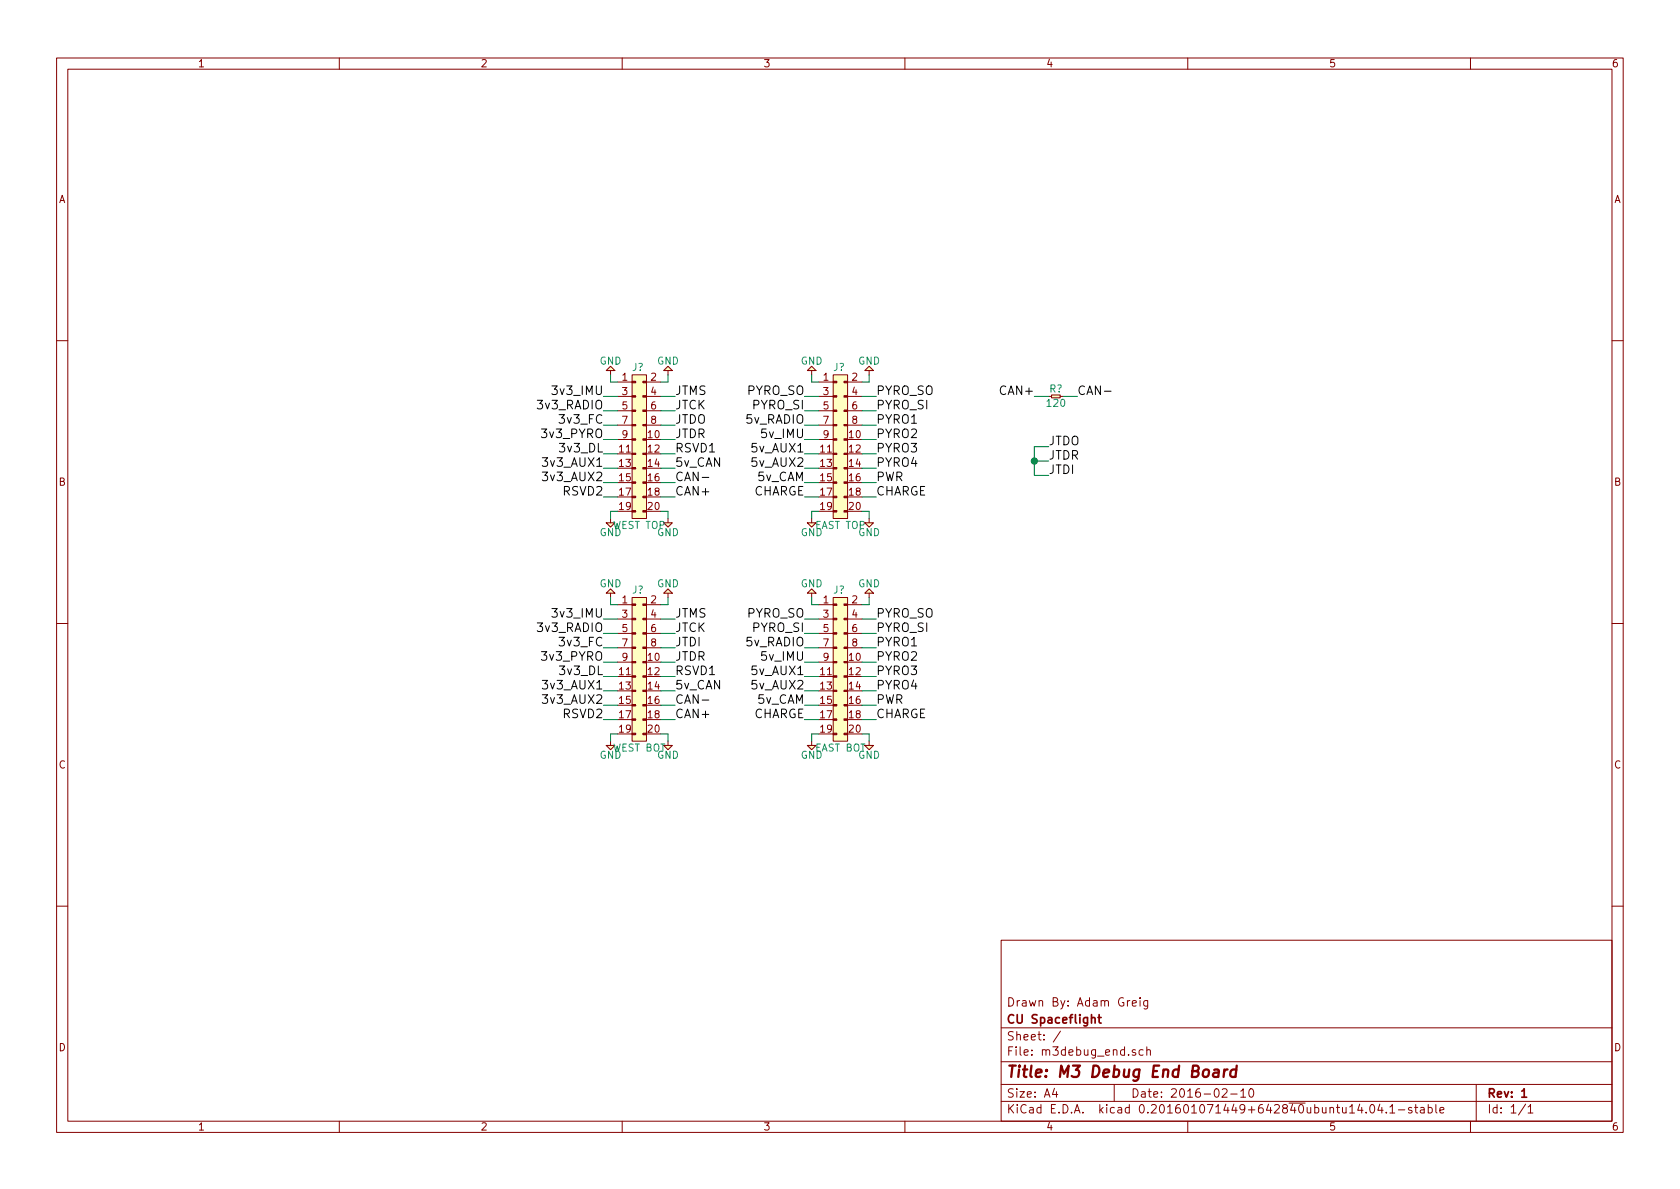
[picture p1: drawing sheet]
<svg xmlns="http://www.w3.org/2000/svg" width="297mm" height="210mm" viewBox="0 0 297 210" stroke-linecap="round" stroke-linejoin="round" font-family="sans-serif">
<g fill="none" stroke="#840000" stroke-width=".18">
<path d="M10 10.3h277v189.9h-277zM12 12.2h273v186.1h-273zM60 10.3v1.9M110 10.3v1.9M160 10.3v1.9M210 10.3v1.9M260 10.3v1.9M10 60.2h2M107.2 65.5l.7-.7 .8 .7zM107.9 65.5v.8M109.2 67.6h2.6M109.2 70.1h2.6"/>
<path d="M109.2 72.6h2.6M109.2 75.2h2.6M109.2 77.7h2.6M111.8 66.3h2.5v25.4h-2.5zM114.3 67.6h2.5M114.3 70.1h2.5M114.3 72.6h2.5M114.3 75.2h2.5M117.3 65.5l.8-.7 .8 .7zM118.1 65.5v.8M142.7 65.5l.8-.7 .8 .7zM143.5 65.5v.8"/>
<path d="M144.8 67.6h2.5M144.8 70.1h2.5M144.8 72.6h2.5M144.8 75.2h2.5M144.8 77.7h2.5M147.3 66.3h2.6v25.4h-2.6zM149.9 67.6h2.5M149.9 70.1h2.5M149.9 72.6h2.5M149.9 75.2h2.5M152.9 65.5l.8-.7 .7 .7zM153.7 65.5v.8"/>
<path d="M185.9 69.8h1.6v.6h-1.6zM285 60.2h2M107.2 92.5h1.5l-.8 .7zM117.3 92.5h1.6l-.8 .7zM142.7 92.5h1.6l-.8 .7zM143.5 91.7v.8M152.9 92.5h1.5l-.7 .7zM153.7 91.7v.8M10 110.3h2M107.2 104.9l.7-.8 .8 .8zM107.9 104.9v.8M109.2 106.9h2.6"/>
<path d="M109.2 109.5h2.6M109.2 112h2.6M109.2 114.5h2.6M109.2 117.1h2.6M111.8 105.7h2.5v25.4h-2.5zM114.3 106.9h2.5M114.3 109.5h2.5M114.3 112h2.5M114.3 114.5h2.5M118.1 104.1l.8 .8h-1.6zM118.1 104.9v.8M142.7 104.9l.8-.8 .8 .8z"/>
<path d="M143.5 104.9v.8M144.8 106.9h2.5M144.8 109.5h2.5M144.8 112h2.5M144.8 114.5h2.5M144.8 117.1h2.5M147.3 105.7h2.6v25.4h-2.6zM149.9 106.9h2.5M149.9 109.5h2.5M149.9 112h2.5M149.9 114.5h2.5M152.9 104.9l.8-.8 .7 .8z"/>
<path d="M153.7 104.9v.8M285 110.3h2M107.2 131.8h1.5l-.8 .8zM117.3 131.8h1.6l-.8 .8zM142.7 131.8h1.6l-.8 .8zM143.5 131.1v.7M152.9 131.8h1.5l-.7 .8zM153.7 131.1v.7M10 160.2h2M177 166.3h108v32h-108zM200.2 177.4l.7-.1v-.3l-.5-.1-.2 .2 .1 .7h.6M201.6 176.4v.2"/>
<path d="M201.6 176.9v1M202.9 176.9v1.4l-.3 .1h-.3M202.9 177l-.4-.1-.3 .3 .1 .6 .2 .1 .4-.1M285 160.2h2M60 198.3v1.9M110 198.3v1.9M160 198.3v1.9M177 194.8h108M177 191.8h108M177 187.8h108M177 181.8h108M186.4 192.5l-.3 1h.9"/>
<path d="M186.8 193v1M187.5 182.3l-1.3 2M197 191.8v3M200.8 185.7a.37 .37 0 0 0-.6 .1l.1 .2 .5 .2v.1l-.2 .3-.4-.1M202.1 185.7l-.4-.1-.3 .3 .1 .6 .2 .1 .4-.1M202.8 185.7l.2-.1 .4 .1v.9M202.8 185.1v1.5M210 198.3v1.9M216.1 192.7l.2-.2h.4l.3 .5-1 1h1M217.6 193.5h1.1M219.4 193l.4-.5v1.5M219.4 194h.8"/>
<path d="M221 192.7l.2-.2a.81 .81 0 0 1 .5 .6 .81 .81 0 0 1-.2 .8l-.2 .1a.79 .79 0 0 1-.3-1.3zM241.6 196.7v.1M242.3 195.5l.2-.2a.81 .81 0 0 1 .6 .6 .81 .81 0 0 1-.3 .8l-.1 .1a.79 .79 0 0 1-.4-1.3zM244 195.2l-.4 1.1h1M244.3 195.8v1M245.1 196.7v.1M245.7 195.8l.5-.5v1.5M245.7 196.8h.9M247.2 196.3h1.2M249.6 195.9a.37 .37 0 0 0-.6 .1l.1 .3 .5 .1 .1 .1-.2 .3-.5-.1M250.1 195.8h.6M250.3 195.3v1.3l.4 .2"/>
<path d="M251.2 195.9h.6v.9M251.8 196.2l-.5 .1-.2 .2 .2 .3 .5-.1M252.5 195.9l.5-.1 .2 .3-.1 .6h-.6M252.5 195.3v1.5M253.9 195.3v1.3l.2 .2M254.6 196.3l.7-.1-.1-.3-.4-.1-.2 .2 .1 .7h.5M260 198.3v1.9M261 191.8v6.5M269.7 195.2l-1.2 2M270.2 195.8l.4-.5v1.5M270.2 196.8h.8"/>
</g>
<path d="M194.1 179.9h.6M194.3 179.4v1.3l.4 .2M193 180.1l.2-.2 .4 .1v.9M269.1 194h.8" fill="none" stroke="#840000" stroke-width=".3"/>
<path d="M214.7 189.2h.7v1.2M215.5 189.6l-.7 .1a.4 .4 0 0 0-.3 .3 .4 .4 0 0 0 .2 .4l.7-.1M216.5 189.1l-.2 1.3M217 189.1a.54 .54 0 0 0-.6 .4M218.6 189.2a.7 .7 0 0 0-1 .3v.8l.3 .1 .5-.1M218.7 188.4l-.3 2" fill="none" stroke="#840000" stroke-width=".41"/>
<g fill="#ffffc2" stroke="#ffffc2" stroke-width=".18">
<path d="M147.3 66.3h2.6v25.4h-2.6z"/>
<path d="M117.3 92.5h1.6l-.8 .7z"/>
<path d="M107.2 92.5h1.5l-.8 .7z"/>
<path d="M107.2 65.5l.7-.7 .8 .7z"/>
<path d="M117.3 65.5l.8-.7 .8 .7z"/>
<path d="M142.7 92.5h1.6l-.8 .7z"/>
<path d="M152.9 92.5h1.5l-.7 .7z"/>
<path d="M142.7 65.5l.8-.7 .8 .7z"/>
<path d="M152.9 65.5l.8-.7 .7 .7z"/>
<path d="M111.8 66.3h2.5v25.4h-2.5z"/>
<path d="M117.3 131.8h1.6l-.8 .8z"/>
<path d="M107.2 131.8h1.5l-.8 .8z"/>
<path d="M107.2 104.9l.7-.8 .8 .8z"/>
<path d="M118.1 104.1l.8 .8h-1.6z"/>
<path d="M147.3 105.7h2.6v25.4h-2.6z"/>
<path d="M142.7 131.8h1.6l-.8 .8z"/>
<path d="M152.9 131.8h1.5l-.7 .8z"/>
<path d="M142.7 104.9l.8-.8 .8 .8z"/>
<path d="M152.9 104.9l.8-.8 .7 .8z"/>
<path d="M111.8 105.7h2.5v25.4h-2.5z"/>
<path d="M185.9 69.8h1.6v.6h-1.6z"/>
</g>
<g fill="#840000" stroke="#840000" stroke-width=".18">
<path d="M147.3 90.3h.7v.2h-.7z"/>
<path d="M147.3 87.8h.7v.2h-.7z"/>
<path d="M147.3 85.2h.7v.3h-.7z"/>
<path d="M147.3 82.7h.7v.2h-.7z"/>
<path d="M147.3 80.1h.7v.3h-.7z"/>
<path d="M147.3 77.6h.7v.2h-.7z"/>
<path d="M147.3 75.1h.7v.2h-.7z"/>
<path d="M147.3 72.5h.7v.3h-.7z"/>
<path d="M147.3 70h.7v.2h-.7z"/>
<path d="M147.3 67.4h.7v.3h-.7z"/>
<path d="M149.2 90.3h.7v.2h-.7z"/>
<path d="M149.2 87.8h.7v.2h-.7z"/>
<path d="M149.2 85.2h.7v.3h-.7z"/>
<path d="M149.2 82.7h.7v.2h-.7z"/>
<path d="M149.2 80.1h.7v.3h-.7z"/>
<path d="M149.2 77.6h.7v.2h-.7z"/>
<path d="M149.2 75.1h.7v.2h-.7z"/>
<path d="M149.2 72.5h.7v.3h-.7z"/>
<path d="M149.2 70h.7v.2h-.7z"/>
<path d="M149.2 67.4h.7v.3h-.7z"/>
<path d="M111.8 90.3h.6v.2h-.6z"/>
<path d="M111.8 87.8h.6v.2h-.6z"/>
<path d="M111.8 85.2h.6v.3h-.6z"/>
<path d="M111.8 82.7h.6v.2h-.6z"/>
<path d="M111.8 80.1h.6v.3h-.6z"/>
<path d="M111.8 77.6h.6v.2h-.6z"/>
<path d="M111.8 75.1h.6v.2h-.6z"/>
<path d="M111.8 72.5h.6v.3h-.6z"/>
<path d="M111.8 70h.6v.2h-.6z"/>
<path d="M111.8 67.4h.6v.3h-.6z"/>
<path d="M113.7 90.3h.6v.2h-.6z"/>
<path d="M113.7 87.8h.6v.2h-.6z"/>
<path d="M113.7 85.2h.6v.3h-.6z"/>
<path d="M113.7 82.7h.6v.2h-.6z"/>
<path d="M113.7 80.1h.6v.3h-.6z"/>
<path d="M113.7 77.6h.6v.2h-.6z"/>
<path d="M113.7 75.1h.6v.2h-.6z"/>
<path d="M113.7 72.5h.6v.3h-.6z"/>
<path d="M113.7 70h.6v.2h-.6z"/>
<path d="M113.7 67.4h.6v.3h-.6z"/>
<path d="M147.3 129.7h.7v.2h-.7z"/>
<path d="M147.3 127.1h.7v.3h-.7z"/>
<path d="M147.3 124.6h.7v.2h-.7z"/>
<path d="M147.3 122h.7v.3h-.7z"/>
<path d="M147.3 119.5h.7v.3h-.7z"/>
<path d="M147.3 117h.7v.2h-.7z"/>
<path d="M147.3 114.4h.7v.3h-.7z"/>
<path d="M147.3 111.9h.7v.2h-.7z"/>
<path d="M147.3 109.3h.7v.3h-.7z"/>
<path d="M147.3 106.8h.7v.3h-.7z"/>
<path d="M149.2 129.7h.7v.2h-.7z"/>
<path d="M149.2 127.1h.7v.3h-.7z"/>
<path d="M149.2 124.6h.7v.2h-.7z"/>
<path d="M149.2 122h.7v.3h-.7z"/>
<path d="M149.2 119.5h.7v.3h-.7z"/>
<path d="M149.2 117h.7v.2h-.7z"/>
<path d="M149.2 114.4h.7v.3h-.7z"/>
<path d="M149.2 111.9h.7v.2h-.7z"/>
<path d="M149.2 109.3h.7v.3h-.7z"/>
<path d="M149.2 106.8h.7v.3h-.7z"/>
<path d="M111.8 129.7h.6v.2h-.6z"/>
<path d="M111.8 127.1h.6v.3h-.6z"/>
<path d="M111.8 124.6h.6v.2h-.6z"/>
<path d="M111.8 122h.6v.3h-.6z"/>
<path d="M111.8 119.5h.6v.3h-.6z"/>
<path d="M111.8 117h.6v.2h-.6z"/>
<path d="M111.8 114.4h.6v.3h-.6z"/>
<path d="M111.8 111.9h.6v.2h-.6z"/>
<path d="M111.8 109.3h.6v.3h-.6z"/>
<path d="M111.8 106.8h.6v.3h-.6z"/>
<path d="M113.7 129.7h.6v.2h-.6z"/>
<path d="M113.7 127.1h.6v.3h-.6z"/>
<path d="M113.7 124.6h.6v.2h-.6z"/>
<path d="M113.7 122h.6v.3h-.6z"/>
<path d="M113.7 119.5h.6v.3h-.6z"/>
<path d="M113.7 117h.6v.2h-.6z"/>
<path d="M113.7 114.4h.6v.3h-.6z"/>
<path d="M113.7 111.9h.6v.2h-.6z"/>
<path d="M113.7 109.3h.6v.3h-.6z"/>
<path d="M113.7 106.8h.6v.3h-.6z"/>
</g>
<path d="M195.3 69.2h1.1M124.2 84.4h1.1M124.2 123.8h1.1" fill="none" stroke="#000" stroke-width=".18"/>
<g fill="none" stroke="#008400" stroke-width=".18">
<path d="M106.7 70.1h2.5M106.7 72.6h2.5M106.7 75.2h2.5M106.7 77.7h2.5M107.9 66.3v1.3h1.3M116.8 70.1h2.6M116.8 72.6h2.6M116.8 75.2h2.6M116.8 77.7h2.6M118.1 66.3v1.3h-1.3M142.2 70.1h2.6M142.2 72.6h2.6"/>
<path d="M142.2 75.2h2.6M142.2 77.7h2.6M143.5 66.3v1.3h1.3M152.4 70.1h2.5M152.4 72.6h2.5M152.4 75.2h2.5M152.4 77.7h2.5M153.7 66.3v1.3h-1.3M182.9 70.1h2.5M185.4 79h-2.5v5.1h2.5M188 70.1h2.5M106.7 87.9h2.5"/>
<path d="M106.7 85.3h2.5M106.7 82.8h2.5M106.7 80.3h2.5M109.2 90.4h-1.3v1.3M116.8 90.4h1.3v1.3M116.8 87.9h2.6M116.8 85.3h2.6M116.8 82.8h2.6M116.8 80.3h2.6M142.2 87.9h2.6M142.2 85.3h2.6M142.2 82.8h2.6"/>
<path d="M142.2 80.3h2.6M144.8 90.4h-1.3v1.3M152.4 90.4h1.3v1.3M152.4 87.9h2.5M152.4 85.3h2.5M152.4 82.8h2.5M152.4 80.3h2.5M182.9 81.5h2.5M106.7 109.5h2.5M106.7 112h2.5M106.7 114.5h2.5M106.7 117.1h2.5"/>
<path d="M106.7 119.6h2.5M107.9 105.7v1.2h1.3M116.8 109.5h2.6M116.8 112h2.6M116.8 114.5h2.6M116.8 117.1h2.6M116.8 119.6h2.6M118.1 105.7v1.2h-1.3M142.2 109.5h2.6M142.2 112h2.6M142.2 114.5h2.6M142.2 117.1h2.6"/>
<path d="M142.2 119.6h2.6M143.5 105.7v1.2h1.3M152.4 109.5h2.5M152.4 112h2.5M152.4 114.5h2.5M152.4 117.1h2.5M152.4 119.6h2.5M153.7 105.7v1.2h-1.3M106.7 127.2h2.5M106.7 124.7h2.5M106.7 122.2h2.5M109.2 129.8h-1.3v1.3"/>
<path d="M116.8 129.8h1.3v1.3M116.8 127.2h2.6M116.8 124.7h2.6M116.8 122.2h2.6M142.2 127.2h2.6M142.2 124.7h2.6M142.2 122.2h2.6M144.8 129.8h-1.3v1.3M152.4 129.8h1.3v1.3M152.4 127.2h2.5M152.4 124.7h2.5M152.4 122.2h2.5"/>
</g>
<circle cx="182.9" cy="81.5" r=".51" fill="#008400" stroke="#008400" stroke-width=".25"/>
<text font-size="2.8" fill="#840000" x="178" y="190.5">Title: M3 Debug End Board</text>
<g font-size="2.1">
<text x="98.1" y="69.8">3v3_IMU</text>
<text x="119.4" y="69.8">JTMS</text>
<text x="132" y="69.8">PYRO_SO</text>
<text x="154.9" y="69.8">PYRO_SO</text>
<text x="177" y="69.8">CAN+</text>
<text x="190.5" y="69.8">CAN-</text>
<text x="95.1" y="72.4">3v3_RADIO</text>
<text x="95.9" y="77.5">3v3_PYRO</text>
<text x="99.1" y="74.9">3v3_FC</text>
<text x="119.4" y="72.4">JTCK</text>
<text x="119.4" y="74.9">JTDO</text>
<text x="119.4" y="77.5">JTDR</text>
<text x="131.9" y="74.9">5v_RADIO</text>
<text x="133" y="72.4">PYRO_SI</text>
<text x="134.8" y="77.5">5v_IMU</text>
<text x="154.9" y="72.4">PYRO_SI</text>
<text x="154.9" y="77.5">PYRO2</text>
<text x="154.9" y="74.9">PYRO1</text>
<text x="96.3" y="82.5">3v3_AUX1</text>
<text x="99.1" y="80">3v3_DL</text>
<text x="119.4" y="82.5">5v_CAN</text>
<text x="119.4" y="80">RSVD1</text>
<text x="133" y="80">5v_AUX1</text>
<text x="133" y="82.5">5v_AUX2</text>
<text x="154.9" y="82.5">PYRO4</text>
<text x="154.9" y="80">PYRO3</text>
<text x="185.4" y="78.7">JTDO</text>
<text x="185.4" y="81.3">JTDR</text>
<text x="185.4" y="83.8">JTDI</text>
<text x="96.3" y="85.1">3v3_AUX2</text>
<text x="99.6" y="87.6">RSVD2</text>
<text x="119.4" y="85.1">CAN-</text>
<text x="119.4" y="87.6">CAN+</text>
<text x="133" y="87.6">CHARGE</text>
<text x="133.9" y="85.1">5v_CAM</text>
<text x="154.9" y="87.6">CHARGE</text>
<text x="154.9" y="85.1">PWR</text>
<text x="95.1" y="111.8">3v3_RADIO</text>
<text x="98.1" y="109.2">3v3_IMU</text>
<text x="119.4" y="109.2">JTMS</text>
<text x="119.4" y="111.8">JTCK</text>
<text x="132" y="109.2">PYRO_SO</text>
<text x="133" y="111.8">PYRO_SI</text>
<text x="154.9" y="109.2">PYRO_SO</text>
<text x="154.9" y="111.8">PYRO_SI</text>
<text x="95.9" y="116.8">3v3_PYRO</text>
<text x="99.1" y="114.3">3v3_FC</text>
<text x="99.1" y="119.4">3v3_DL</text>
<text x="119.4" y="116.8">JTDR</text>
<text x="119.4" y="119.4">RSVD1</text>
<text x="119.4" y="114.3">JTDI</text>
<text x="131.9" y="114.3">5v_RADIO</text>
<text x="133" y="119.4">5v_AUX1</text>
<text x="134.8" y="116.8">5v_IMU</text>
<text x="154.9" y="119.4">PYRO3</text>
<text x="154.9" y="116.8">PYRO2</text>
<text x="154.9" y="114.3">PYRO1</text>
<text x="96.3" y="121.9">3v3_AUX1</text>
<text x="96.3" y="124.5">3v3_AUX2</text>
<text x="119.4" y="121.9">5v_CAN</text>
<text x="119.4" y="124.5">CAN-</text>
<text x="133" y="121.9">5v_AUX2</text>
<text x="133.9" y="124.5">5v_CAM</text>
<text x="154.9" y="124.5">PWR</text>
<text x="154.9" y="121.9">PYRO4</text>
<text x="99.6" y="127">RSVD2</text>
<text x="119.4" y="127">CAN+</text>
<text x="133" y="127">CHARGE</text>
<text x="154.9" y="127">CHARGE</text>
</g>
<g font-size="2.1" fill="#840000">
<text x="178" y="178">Drawn By: Adam Greig</text>
<text x="178" y="184">Sheet: /</text>
<text x="178" y="181">CU Spaceflight</text>
<text x="178" y="186.7">File: m3debug_end.sch</text>
<text x="178" y="196.9">KiCad E.D.A. kicad 0.201601071449+642840ubuntu14.04.1-stable</text>
<text x="178" y="194.1">Size: A4</text>
<text x="200" y="194.1">Date: 2016-02-10</text>
<text x="263" y="194.1">Rev: 1</text>
<text x="263" y="196.9">Id: 1/1</text>
</g>
<g font-size="1.8" fill="#840000">
<text x="35" y="11.9">1</text>
<text x="85" y="11.9">2</text>
<text x="135" y="11.9">3</text>
<text x="185" y="11.9">4</text>
<text x="235" y="11.9">5</text>
<text x="285" y="11.9">6</text>
<text x="10.4" y="35.9">A</text>
<text x="285.4" y="35.9">A</text>
<text x="110" y="67.3">1</text>
<text x="110" y="69.8">3</text>
<text x="115.1" y="67.3">2</text>
<text x="115.1" y="69.8">4</text>
<text x="145.6" y="67.3">1</text>
<text x="145.6" y="69.8">3</text>
<text x="150.6" y="67.3">2</text>
<text x="150.6" y="69.8">4</text>
<text x="110" y="72.4">5</text>
<text x="110" y="74.9">7</text>
<text x="110" y="77.5">9</text>
<text x="114.6" y="77.5">10</text>
<text x="115.1" y="72.4">6</text>
<text x="115.1" y="74.9">8</text>
<text x="145.6" y="72.4">5</text>
<text x="145.6" y="74.9">7</text>
<text x="145.6" y="77.5">9</text>
<text x="150.2" y="77.5">10</text>
<text x="150.6" y="72.4">6</text>
<text x="150.6" y="74.9">8</text>
<text x="109.5" y="80">11</text>
<text x="109.5" y="82.5">13</text>
<text x="114.6" y="80">12</text>
<text x="114.6" y="82.5">14</text>
<text x="145.1" y="80">11</text>
<text x="145.1" y="82.5">13</text>
<text x="150.2" y="80">12</text>
<text x="150.2" y="82.5">14</text>
<text x="10.4" y="85.9">B</text>
<text x="109.5" y="85.1">15</text>
<text x="109.5" y="87.6">17</text>
<text x="114.6" y="85.1">16</text>
<text x="114.6" y="87.6">18</text>
<text x="145.1" y="85.1">15</text>
<text x="145.1" y="87.6">17</text>
<text x="150.2" y="85.1">16</text>
<text x="150.2" y="87.6">18</text>
<text x="285.4" y="85.9">B</text>
<text x="109.5" y="90.2">19</text>
<text x="114.6" y="90.2">20</text>
<text x="145.1" y="90.2">19</text>
<text x="150.2" y="90.2">20</text>
<text x="110" y="106.7">1</text>
<text x="115.1" y="106.7">2</text>
<text x="145.6" y="106.7">1</text>
<text x="150.6" y="106.7">2</text>
<text x="110" y="109.2">3</text>
<text x="110" y="111.8">5</text>
<text x="115.1" y="109.2">4</text>
<text x="115.1" y="111.8">6</text>
<text x="145.6" y="109.2">3</text>
<text x="145.6" y="111.8">5</text>
<text x="150.6" y="109.2">4</text>
<text x="150.6" y="111.8">6</text>
<text x="109.5" y="119.4">11</text>
<text x="110" y="114.3">7</text>
<text x="110" y="116.8">9</text>
<text x="114.6" y="116.8">10</text>
<text x="114.6" y="119.4">12</text>
<text x="115.1" y="114.3">8</text>
<text x="145.1" y="119.4">11</text>
<text x="145.6" y="114.3">7</text>
<text x="145.6" y="116.8">9</text>
<text x="150.2" y="116.8">10</text>
<text x="150.2" y="119.4">12</text>
<text x="150.6" y="114.3">8</text>
<text x="109.5" y="121.9">13</text>
<text x="109.5" y="124.5">15</text>
<text x="114.6" y="121.9">14</text>
<text x="114.6" y="124.5">16</text>
<text x="145.1" y="121.9">13</text>
<text x="145.1" y="124.5">15</text>
<text x="150.2" y="121.9">14</text>
<text x="150.2" y="124.5">16</text>
<text x="109.5" y="127">17</text>
<text x="109.5" y="129.5">19</text>
<text x="114.6" y="129.5">20</text>
<text x="114.6" y="127">18</text>
<text x="145.1" y="127">17</text>
<text x="145.1" y="129.5">19</text>
<text x="150.2" y="129.5">20</text>
<text x="150.2" y="127">18</text>
<text x="10.4" y="135.9">C</text>
<text x="285.4" y="135.9">C</text>
<text x="10.4" y="185.9">D</text>
<text x="285.4" y="185.9">D</text>
<text x="35" y="199.9">1</text>
<text x="85" y="199.9">2</text>
<text x="135" y="199.9">3</text>
<text x="185" y="199.9">4</text>
<text x="235" y="199.9">5</text>
<text x="285" y="199.9">6</text>
</g>
<g font-size="1.8" fill="#008484">
<text x="106" y="64.5">GND</text>
<text x="111.8" y="65.6">J?</text>
<text x="116.2" y="64.5">GND</text>
<text x="141.6" y="64.5">GND</text>
<text x="147.3" y="65.6">J?</text>
<text x="151.7" y="64.5">GND</text>
<text x="185.2" y="71.9">120</text>
<text x="185.5" y="69.4">R?</text>
<text x="106" y="94.8">GND</text>
<text x="108.4" y="93.5">WEST TOP</text>
<text x="116.2" y="94.8">GND</text>
<text x="141.6" y="94.8">GND</text>
<text x="144.2" y="93.5">EAST TOP</text>
<text x="151.7" y="94.8">GND</text>
<text x="106" y="103.8">GND</text>
<text x="111.8" y="104.9">J?</text>
<text x="116.2" y="103.8">GND</text>
<text x="141.6" y="103.8">GND</text>
<text x="147.3" y="104.9">J?</text>
<text x="151.7" y="103.8">GND</text>
<text x="106" y="134.2">GND</text>
<text x="108.4" y="132.9">WEST BOT</text>
<text x="116.2" y="134.2">GND</text>
<text x="141.6" y="134.2">GND</text>
<text x="144.1" y="132.9">EAST BOT</text>
<text x="151.7" y="134.2">GND</text>
</g>
</svg>
